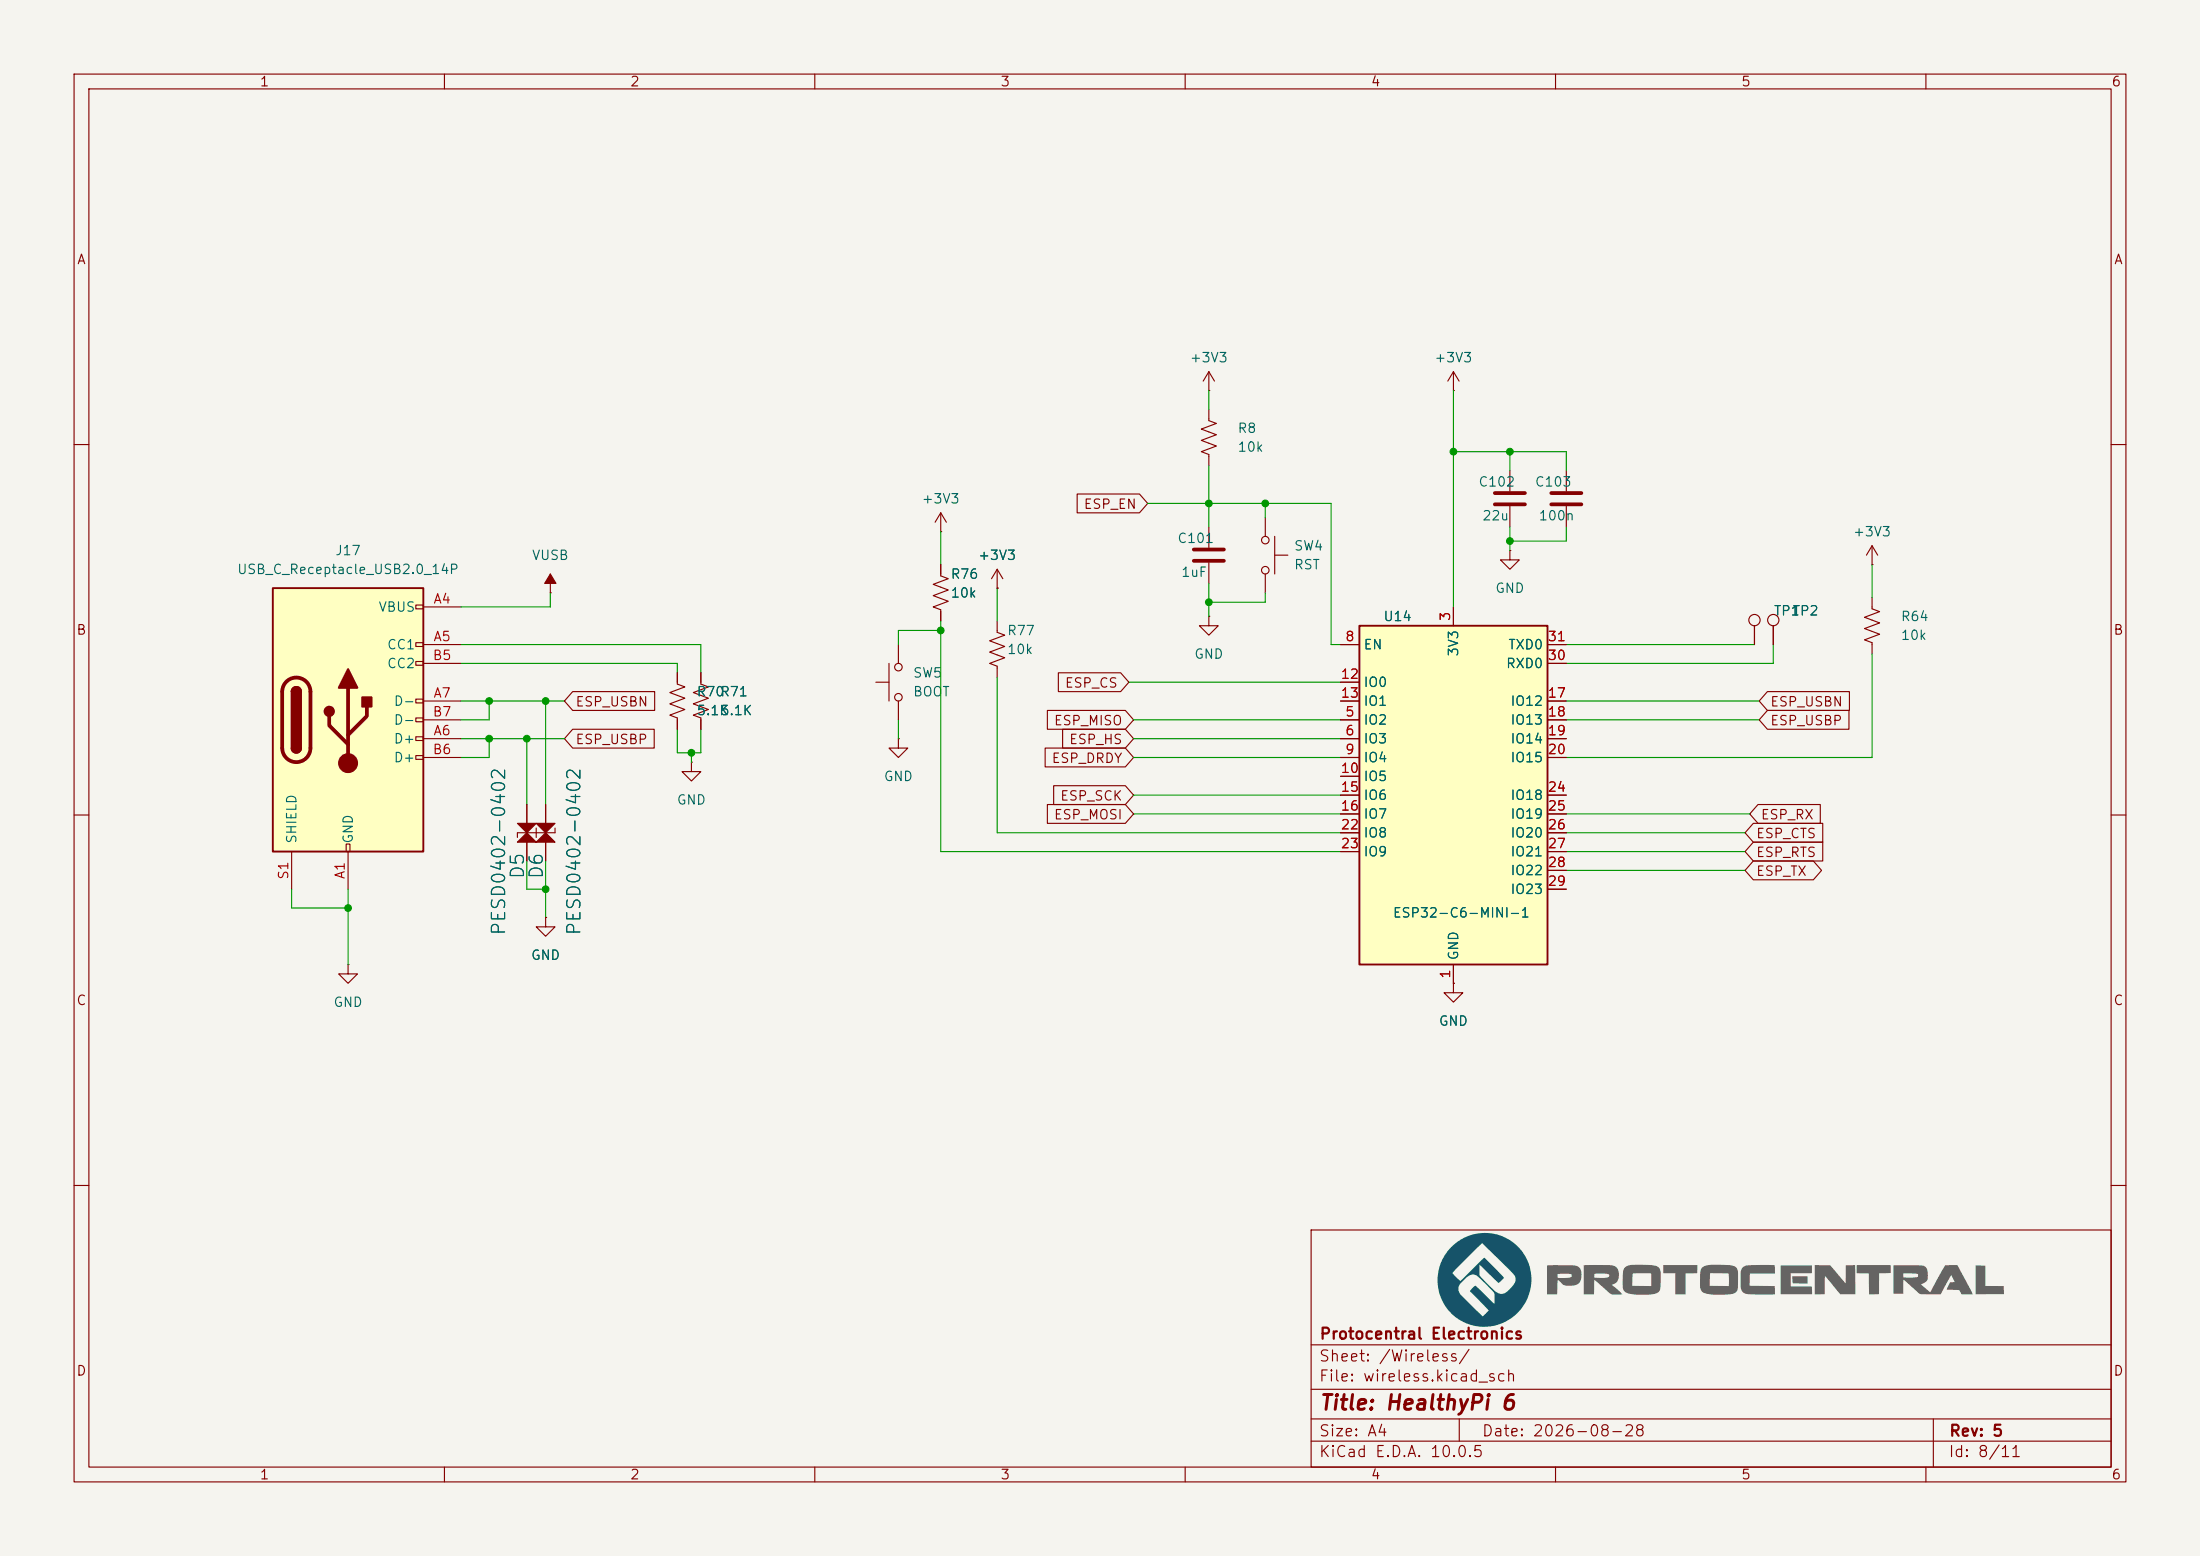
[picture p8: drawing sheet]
<svg xmlns="http://www.w3.org/2000/svg" width="297mm" height="210mm" viewBox="0 0 297 210" stroke-linecap="round" stroke-linejoin="round" font-family="sans-serif">
<path d="M0 0h297v210h-297z" fill="#f5f4ef" stroke="#f5f4ef" stroke-width=".14"/>
<g fill="none" stroke="#840000" stroke-width=".15">
<path d="M10 10h277v190h-277zM12 12h273v186h-273zM60 10v2M110 10v2M160 10v2M210 10v2M260 10v2M10 60h2M74.3 77.5v2.5M127 76.2v1.5l1 .4-2 .8 2 .7-2 .8 2 .8-2 .7 1 .4v1.5M127 71.8h.1M127 69.2v2.6"/>
<path d="M127 69.2l-.8 1.3M127 69.2l.8 1.3M134.6 79.4h.1M134.6 76.8v2.6M134.6 76.8l-.7 1.3M134.6 76.8l.8 1.3M203.8 63.5v2.8M203.8 68.3v2.8M211.5 63.5v2.8M211.5 68.3v2.8M252.7 76.2h.1M252.7 73.7v2.5"/>
<path d="M252.7 73.7l-.7 1.2M252.7 73.7l.8 1.2M285 60h2M74.3 80h.1M94.6 90.8v1.5l1 .4-2 .8 2 .7-2 .8 2 .8-2 .7 1 .4v1.5M121.3 99.7v1.3h1.3l-1.3 1.2-1.3-1.2h1.3M121.3 99.7h.1M134.6 83.8v1.5l1 .4-2 .8 2 .7-2 .8 2 .8-2 .7 1 .4v1.5M236.9 84.5v2.5M239.4 84.5v2.5M252.7 80.6v1.6l1 .4-2 .7 2 .8-2 .7 2 .8-2 .8 1 .3v1.6M10 110h2"/>
<path d="M93.3 102.9v1.2h1.3l-1.3 1.3-1.2-1.3h1.2M93.3 102.9h.1M285 110h2M47 130.2v1.2h1.3l-1.3 1.3-1.3-1.3h1.3M47 130.2h.1M196.2 132.7v1.3h1.3l-1.3 1.3-1.3-1.3h1.3M196.2 132.7h.1M10 160h2M177 166h108v32h-108zM285 160h2M60 198v2M110 198v2"/>
<path d="M160 198v2M177 194.5h108M177 191.5h108M177 187.5h108M177 181.5h108M197 191.5v3M210 198v2M260 198v2M261 191.5v6.5"/>
<circle cx="236.9" cy="83.7" r=".76"/>
<circle cx="239.4" cy="83.7" r=".76"/>
</g>
<path d="M74.3 77.5l.8 1.2h-1.6z" fill="#840000" stroke="#840000" stroke-width=".15"/>
<path d="M201.8 68.1h4.1M201.8 66.5h4.1M209.4 68.1h4.1M209.4 66.5h4.1" fill="none" stroke="#840000" stroke-width=".51"/>
<path d="M195.8 168.4a6.3 6.3 0 0 1 8.5-.6 6.3 6.3 0 0 1 1.5 8.3 6.3 6.3 0 0 1-8.2 2.4 6.2 6.2 0 0 1-3.4-4.5h2.7a3.5 3.5 0 0 0 1.4 1.8l1.9 1.9 .8-.8-2.6-2.6 .3-.4a.52 .52 0 0 1 .5-.3l2.6 2.3a2.67 2.67 0 0 0-.2-1.5l-1.7-1.8a1.17 1.17 0 0 0-2-.1l-.2 .2a1.73 1.73 0 0 0-.8 1.3h-2.7l-.1-1.2 .1-1h1.9l1.1 1.1 3.2-3.2 2.3 2.4a.35 .35 0 0 1 .3 .4l-.7 .7-2.6-2.5v1.2a.79 .79 0 0 0 .5 .8l1.4 1.3a1.32 1.32 0 0 0 2.2 0l.2-.2a1.3 1.3 0 0 0 .4-1.7l-4.3-4.3-4 4h-1.9a6.2 6.2 0 0 1 1.6-3.4z" fill="#165369"/>
<g fill="#656463">
<path d="M208.8 170.8h.8a13.8 13.8 0 0 1 3.4 .1 1.63 1.63 0 0 1-.1 2.5 1.95 1.95 0 0 1-2.4-.5l-.2-.2-.1 2h-1.4v-2.2h3a.36 .36 0 0 0 .4-.5l-1.8-.1-.1 .1v.5h-1.5z"/>
<path d="M213.8 170.8l.7-.1a15 15 0 0 1 3.5 .2 1.52 1.52 0 0 1 0 2.3l-.4 .2 1.4 1.3h-.9a1.32 1.32 0 0 1-1.3-.6l-1.6-1.4v2h-1.4v-2.3l2.5 .1a1.1 1.1 0 0 0 .9-.2v-.1a.45 .45 0 0 0-.5-.3h-1.4l-.1 .5h-1.4z"/>
<path d="M219.4 171a3.7 3.7 0 0 1 2.3-.3h.7a2.3 2.3 0 0 1 1.6 .5 6.4 6.4 0 0 1 0 3.1 3.2 3.2 0 0 1-2.3 .5l-.7-.1a2.15 2.15 0 0 1-1.8-.6l-.1-.6 3.8 .1v-1.7h-2.5v1.6h-1.3v-1.5a1.25 1.25 0 0 1 .3-1z"/>
<path d="M224.6 170.7h4.6l-.1 1.1-1.5 .1v2.8h-1.4v-2.9h-1.6z"/>
<path d="M229.8 171.1a3.3 3.3 0 0 1 2.2-.4h1.2a1.16 1.16 0 0 1 1.4 .8v.3a5.4 5.4 0 0 1-.2 2.5 4.3 4.3 0 0 1-2.7 .4h-.6a1.47 1.47 0 0 1-1.6-.8v-.4l3.9 .1v-1.7l-2.5-.1-.1 1.7h-1.3v-1.7z"/>
<path d="M235.3 171a4.4 4.4 0 0 1 2.3-.3l2 .1v1.1h-3.4v1.6l3.4 .1v1.1h-.6a13.8 13.8 0 0 1-3.5-.2 1.46 1.46 0 0 1-.5-1.5v-1.1a1.22 1.22 0 0 1 .3-.9z"/>
<path d="M242 172.3h2v.9h-.2a4 4 0 0 1-1.8-.1z"/>
<path d="M240.4 170.8h4.2v1h-2.9l.1 1.8h2.8v1.1h-4.2z"/>
<path d="M245 170.8h1.7a.53 .53 0 0 1 .7 .3l1.8 2.1v-2.4h1.2l.1 3.9h-2.1l-2-2.5-.1 2.5h-1.3z"/>
<path d="M250.7 170.8l4.5-.1 .1 1.1-1.6 .1v2.8h-1.4v-2.8l-1.7-.1z"/>
<path d="M255.6 170.8h3.5a.98 .98 0 0 1 1.2 1.2 1.15 1.15 0 0 1-1 1.4l1.3 1 2-3.6 1.6-.1 2.1 4h-1.5l-.2-.4a.34 .34 0 0 0-.5-.2h-1.3l.5-1 .6-.1-.5-.9-1.4 2.6h-2.8l-2.2-2-.1 1.9h-1.3v-2.7h1.3l.1 .5h1.3a.4 .4 0 0 0 .5 0 .4 .4 0 0 0 .1-.4l-.8-.1h-2.5z"/>
<path d="M266.7 170.8h1.3v2.8h2.5v1.1h-3.8z"/>
</g>
<path d="M161.2 75.7h4M161.2 74.2h4" fill="none" stroke="#840000" stroke-width=".51"/>
<g fill="none" stroke="#840000" stroke-width=".15">
<path d="M163.2 55.2v1.6l1 .4-2 .7 2 .8-2 .7 2 .8-2 .8 1 .3v1.6M163.2 52.7h.1M163.2 50.2v2.5M163.2 50.2l-.8 1.2M163.2 50.2l.8 1.2M163.2 71.1v2.8M163.2 75.9v2.8M118.2 92.1h1.8M120 89.5v5.1M121.3 87v2.5M121.3 94.6v2.6"/>
<circle cx="121.3" cy="90" r=".51"/>
<circle cx="121.3" cy="94.1" r=".51"/>
</g>
<path d="M183.5 84.5h25.4v45.7h-25.4z" fill="#ffffc2"/>
<path d="M183.5 84.5h25.4v45.7h-25.4z" fill="none" stroke="#840000" stroke-width=".25"/>
<g fill="none" stroke="#840000" stroke-width=".15">
<path d="M196.2 52.7h.1M196.2 50.2v2.5M196.2 50.2l-.7 1.2M196.2 50.2l.8 1.2M170.8 69.9v2.5M170.8 77.5v2.5M172.1 74.9h1.8M172.1 72.4v5.1M203.8 74.3v1.3h1.3l-1.3 1.2-1.2-1.2h1.2M203.8 74.3h.1M91.4 90.8v1.5l1.1 .4-2.1 .8 2.1 .7-2.1 .8 2.1 .8-2.1 .7 1 .4v1.5M163.2 83.2v1.3h1.3l-1.3 1.2-1.3-1.2h1.3"/>
<path d="M163.2 83.2h.1M181 97.2h2.5M181 99.7h2.5M181 87h2.5M181 92.1h2.5M181 94.6h2.5M196.2 81.9v2.6M208.9 97.2h2.6M208.9 99.7h2.6M208.9 87h2.6M208.9 94.6h2.6M208.9 89.5h2.6"/>
<path d="M73.7 108.6v2.5M73.7 113.7v2.5M74.9 111.8v.6h-2.5v.6M181 102.2h2.5M181 104.8h2.5M181 107.3h2.5M181 109.9h2.5M181 112.4h2.5M181 114.9h2.5M208.9 102.2h2.6M208.9 107.3h2.6M208.9 109.9h2.6"/>
<path d="M208.9 112.4h2.6M208.9 114.9h2.6M208.9 117.5h2.6M196.2 130.2v2.5M208.9 120h2.6"/>
<circle cx="170.8" cy="77" r=".51"/>
<circle cx="170.8" cy="72.9" r=".51"/>
</g>
<g fill="#840000" stroke="#840000" stroke-width=".15">
<path d="M72.4 113.7l1.3-1.3 1.2 1.3z"/>
<path d="M72.4 111.1h2.5l-1.2 1.3z"/>
</g>
<path d="M36.8 79.4h20.3v35.5h-20.3z" fill="#ffffc2"/>
<g fill="none" stroke="#840000" stroke-width=".15">
<path d="M127 76.2v1.3M134.6 79.4h.1M145.4 66.7h8.4l1.1 1.2-1.1 1.3h-8.4zM56.1 81.7h1v.5h-1zM56.1 86.7h1v.5h-1zM56.1 89.3h1v.5h-1zM56.1 94.4h1v.5h-1zM56.1 96.9h1v.5h-1zM56.1 99.4h1v.5h-1zM57.1 81.9h5.1M57.1 87h5.1M57.1 99.7h5.1"/>
<path d="M57.1 94.6h5.1M57.1 89.5h5.1M57.1 97.2h5.1M77.3 93.3h11.1v2.6h-11.1l-1.1-1.3zM77.3 98.4h11v2.6h-11l-1.1-1.3zM91.4 90.8v1.3M91.4 97.2v1.2M94.6 90.8v1.3M94.6 97.2v1.2M127 82.6v1.2M141.4 95.9h10.5l1.1 1.3-1.1 1.2h-10.5zM142.9 90.8h8.4l1.1 1.3-1.1 1.2h-8.4z"/>
<path d="M143.5 98.4h8.4l1.1 1.3-1.1 1.3h-8.4zM181 87h2.5M181 99.7h2.5M181 94.6h2.5M181 97.2h2.5M181 92.1h2.5M196.2 81.9v2.6M208.9 87h2.6M208.9 99.7h2.6M208.9 94.6h2.6M208.9 89.5h2.6M208.9 97.2h2.6"/>
<path d="M236.9 84.5v2.5M238.6 95.9h11v2.5h-11l-1.1-1.2zM238.6 93.3h11.1v2.6h-11.1l-1.1-1.3zM239.4 84.5v2.5M39.4 114.9v5.1M46.7 113.9h.5v1h-.5zM47 114.9v5.1M56.1 102h1v.5h-1zM57.1 102.2h5.1M71.1 108.6v2.5M71.1 113.7v2.5M72.4 111.8v.6h-2.6v.6"/>
<path d="M73.7 108.6v2.5M73.7 113.7v2.5M141.1 101h10.8l1.1 1.2-1.1 1.3h-10.8zM141.4 108.6h10.5l1.1 1.3-1.1 1.2h-10.5zM142.2 106h9.7l1.1 1.3-1.1 1.3h-9.7zM181 102.2h2.5M181 112.4h2.5M181 104.8h2.5M181 107.3h2.5M181 109.9h2.5M181 114.9h2.5M208.9 102.2h2.6"/>
<path d="M208.9 112.4h2.6M208.9 107.3h2.6M208.9 109.9h2.6M208.9 114.9h2.6M208.9 117.5h2.6M236.7 113.7h9.4v2.5h-9.4l-1.1-1.3zM236.7 111.1h9.4v2.6h-9.4l-1.1-1.3zM236.7 116.2h8.1l1.1 1.3-1.1 1.2h-8.1l-1.1-1.2zM237.3 108.6h8.4v2.5h-8.4l-1.1-1.2zM73.7 123.8v1.3h1.2l-1.2 1.3-1.3-1.3h1.3M73.7 123.8h.1M196.2 132.7h.1"/>
<path d="M196.2 130.2v2.5M208.9 120h2.6"/>
</g>
<path d="M36.8 79.4h20.3v35.5h-20.3zM39.4 93.3a.64 .64 0 0 1 .6-.6 .64 .64 0 0 1 .6 .6M39.4 101a.64 .64 0 0 0 .6 .6 .64 .64 0 0 0 .6-.6" fill="none" stroke="#840000" stroke-width=".25"/>
<path d="M38.7 92a1.9 1.9 0 0 1 2-.4 1.9 1.9 0 0 1 1.2 1.7v7.7a1.91 1.91 0 0 1-1.9 1.9 1.91 1.91 0 0 1-1.9-1.9v-7.7a1.9 1.9 0 0 1 .6-1.3zM44.4 96.6v1.3l2.6 2.6M47 92.8v10.2M49.5 95.4v1.2l-2.5 2.6" fill="none" stroke="#840000" stroke-width=".51"/>
<g fill="#840000" stroke="#840000" stroke-width=".25">
<path d="M39.4 93.3h1.2v7.7h-1.2z"/>
<path d="M39.6 92.9a.64 .64 0 0 1 .6-.1 .64 .64 0 0 1 .4 .5h-1.2z"/>
<path d="M39.4 101h1.2a.64 .64 0 0 1-.6 .6 .64 .64 0 0 1-.6-.6z"/>
<path d="M47 90.3l1.3 2.5h-2.6z"/>
<path d="M48.9 94.1h1.3v1.3h-1.3z"/>
<circle cx="44.4" cy="96" r=".63"/>
</g>
<g fill="#840000" stroke="#840000" stroke-width=".15">
<path d="M69.8 113.7l1.3-1.3 1.3 1.3z"/>
<path d="M69.8 111.1h2.6l-1.3 1.3z"/>
<circle cx="47" cy="103" r="1.27"/>
</g>
<g fill="none" stroke="#009600" stroke-width=".15">
<path d="M163.2 52.7v2.5M196.2 52.7v29.2M127 71.8v4.4M134.6 79.4v4.4M154.9 67.9h24.8v19.1h1.3M163.2 62.9v8.2M163.2 78.7v4.5M170.8 67.9v2M196.2 61h15.3v2.5M203.8 61v2.5M203.8 71.1v3.2M211.5 71.1v1.9h-7.7"/>
<path d="M252.7 76.2v4.4M62.2 99.7h14M62.2 94.6h14M62.2 89.5h29.2v1.3M62.2 87h32.4v3.8M66 94.6v2.6h-3.8M66 99.7v2.5h-3.8M71.1 99.7v8.9M73.7 94.6v14M74.3 80v1.9h-12.1M91.4 98.4v3.2h3.2v-3.2M121.3 97.2v2.5"/>
<path d="M127 83.8v31.1h54M127 85.1h-5.7v1.9M134.6 91.4v21h46.4M152.4 92.1h28.6M153 99.7h28M153 97.2h28M170.8 80v1.3h-7.6M211.5 97.2h26M211.5 94.6h26M211.5 87h25.4M239.4 87v2.5h-27.9M252.7 88.3v13.9h-41.2"/>
<path d="M71.1 116.2v3.8h2.6M73.7 116.2v7.6M93.3 101.6v1.3M153 102.2h28M153 109.9h28M153 107.3h28M211.5 112.4h24.1M211.5 109.9h24.7M211.5 114.9h24.1M211.5 117.5h24.1M39.4 120v2.6h7.6M47 120v10.2"/>
</g>
<g fill="#009600" stroke="#009600" stroke-width=".14">
<circle cx="127" cy="85.1" r=".46"/>
<circle cx="170.8" cy="67.9" r=".46"/>
<circle cx="163.2" cy="67.9" r=".46"/>
<circle cx="163.2" cy="81.3" r=".46"/>
<circle cx="66" cy="99.7" r=".46"/>
<circle cx="71.1" cy="99.7" r=".46"/>
<circle cx="47" cy="122.6" r=".46"/>
<circle cx="73.7" cy="120" r=".46"/>
<circle cx="203.8" cy="61" r=".46"/>
<circle cx="196.2" cy="61" r=".46"/>
<circle cx="203.8" cy="73" r=".46"/>
<circle cx="73.7" cy="94.6" r=".46"/>
<circle cx="93.3" cy="101.6" r=".46"/>
<circle cx="66" cy="94.6" r=".46"/>
</g>
<text font-size="2" fill="#840000" x="178" y="190.8">Title: HealthyPi 6</text>
<g font-size="1.8" fill="#006464">
<text x="71.2" y="118.8" transform="rotate(-90 71.2 118.8)">D5</text>
<text x="73.7" y="118.8" transform="rotate(-90 73.7 118.8)">D6</text>
<text x="68.7" y="126.4" transform="rotate(-90 68.7 126.4)">PESD0402-0402</text>
<text x="78.8" y="126.4" transform="rotate(-90 78.8 126.4)">PESD0402-0402</text>
</g>
<g font-size="1.5" fill="#840000">
<text x="178" y="184.1">Sheet: /Wireless/</text>
<text x="178" y="181.1">Protocentral Electronics</text>
<text x="178" y="186.8">File: wireless.kicad_sch</text>
<text x="178" y="197">KiCad E.D.A. 10.0.5</text>
<text x="178" y="194.2">Size: A4</text>
<text x="200" y="194.2">Date: 2026-08-28</text>
<text x="263" y="197">Id: 8/11</text>
<text x="263" y="194.2">Rev: 5</text>
</g>
<g font-size="1.3" fill="#840000">
<text x="35" y="12">1</text>
<text x="85" y="12">2</text>
<text x="135" y="12">3</text>
<text x="185" y="12">4</text>
<text x="235" y="12">5</text>
<text x="285" y="12">6</text>
<text x="10.3" y="36">A</text>
<text x="285.3" y="36">A</text>
<text x="146.2" y="69">ESP_EN</text>
<text x="10.2" y="86">B</text>
<text x="285.2" y="86">B</text>
<text x="77.6" y="95.7">ESP_USBN</text>
<text x="143.7" y="93.1">ESP_CS</text>
<text x="238.9" y="95.7">ESP_USBN</text>
<text x="77.6" y="100.7">ESP_USBP</text>
<text x="142.2" y="98.2">ESP_MISO</text>
<text x="144.2" y="100.7">ESP_HS</text>
<text x="238.9" y="98.2">ESP_USBP</text>
<text x="141.9" y="103.3">ESP_DRDY</text>
<text x="142.2" y="110.9">ESP_MOSI</text>
<text x="143" y="108.4">ESP_SCK</text>
<text x="237" y="113.4">ESP_CTS</text>
<text x="237.6" y="110.9">ESP_RX</text>
<text x="237" y="116">ESP_RTS</text>
<text x="237" y="118.5">ESP_TX</text>
<text x="10.2" y="136">C</text>
<text x="285.2" y="136">C</text>
<text x="10.2" y="186">D</text>
<text x="285.2" y="186">D</text>
<text x="35" y="200">1</text>
<text x="85" y="200">2</text>
<text x="135" y="200">3</text>
<text x="185" y="200">4</text>
<text x="235" y="200">5</text>
<text x="285" y="200">6</text>
</g>
<g font-size="1.3" fill="#006464">
<text x="160.5" y="49.2">+3V3</text>
<text x="193.5" y="49.2">+3V3</text>
<text x="167" y="58.7">R8</text>
<text x="167" y="61.3">10k</text>
<text x="199.5" y="66">C102</text>
<text x="207.1" y="66">C103</text>
<text x="124.3" y="68.3">+3V3</text>
<text x="200" y="70.6">22u</text>
<text x="207.6" y="70.6">100n</text>
<text x="31.9" y="77.8">USB_C_Receptacle_USB2.0_14P</text>
<text x="45.2" y="75.3">J17</text>
<text x="71.7" y="75.9">VUSB</text>
<text x="132" y="75.9">+3V3</text>
<text x="158.9" y="73.6">C101</text>
<text x="174.6" y="74.6">SW4</text>
<text x="174.6" y="77.2">RST</text>
<text x="250.1" y="72.7">+3V3</text>
<text x="51" y="82.9">VBUS</text>
<text x="128.3" y="78.4">R76</text>
<text x="128.3" y="81">10k</text>
<text x="159.4" y="78.2">1uF</text>
<text x="201.8" y="80.3">GND</text>
<text x="239.4" y="83.4">TP1</text>
<text x="241.9" y="83.4">TP2</text>
<text x="52.2" y="88">CC1</text>
<text x="135.9" y="86.1">R77</text>
<text x="135.9" y="88.6">10k</text>
<text x="161.1" y="89.2">GND</text>
<text x="184" y="88">EN</text>
<text x="186.7" y="84.1">U14</text>
<text x="197.2" y="88.7" transform="rotate(-90 197.2 88.7)">3V3</text>
<text x="203.5" y="88">TXD0</text>
<text x="256.5" y="84.1">R64</text>
<text x="256.5" y="86.7">10k</text>
<text x="52.2" y="90.5">CC2</text>
<text x="53.1" y="95.6">D-</text>
<text x="94" y="94.3">R70</text>
<text x="97.1" y="94.3">R71</text>
<text x="123.2" y="91.8">SW5</text>
<text x="123.2" y="94.3">BOOT</text>
<text x="184" y="93">IO0</text>
<text x="184" y="95.6">IO1</text>
<text x="203.2" y="90.5">RXD0</text>
<text x="203.8" y="95.6">IO12</text>
<text x="53.1" y="100.7">D+</text>
<text x="53.1" y="98.1">D-</text>
<text x="94" y="96.8">5.1K</text>
<text x="97.1" y="96.8">5.1K</text>
<text x="184" y="98.1">IO2</text>
<text x="184" y="100.7">IO3</text>
<text x="203.8" y="98.1">IO13</text>
<text x="203.8" y="100.7">IO14</text>
<text x="53.1" y="103.2">D+</text>
<text x="119.2" y="105.7">GND</text>
<text x="184" y="103.2">IO4</text>
<text x="184" y="105.7">IO5</text>
<text x="203.8" y="103.2">IO15</text>
<text x="40.3" y="113.9" transform="rotate(-90 40.3 113.9)">SHIELD</text>
<text x="48" y="113.9" transform="rotate(-90 48 113.9)">GND</text>
<text x="91.3" y="108.9">GND</text>
<text x="184" y="108.3">IO6</text>
<text x="184" y="110.8">IO7</text>
<text x="184" y="113.4">IO8</text>
<text x="203.8" y="108.3">IO18</text>
<text x="203.8" y="110.8">IO19</text>
<text x="203.8" y="113.4">IO20</text>
<text x="184" y="115.9">IO9</text>
<text x="203.8" y="115.9">IO21</text>
<text x="203.8" y="118.4">IO22</text>
<text x="187.9" y="124.2">ESP32-C6-MINI-1</text>
<text x="203.8" y="121">IO23</text>
<text x="71.6" y="129.9">GND</text>
<text x="197.2" y="129.7" transform="rotate(-90 197.2 129.7)">GND</text>
<text x="44.9" y="136.2">GND</text>
<text x="194.2" y="138.8">GND</text>
</g>
<g font-size="1.3" fill="#a90000">
<text x="58.4" y="81.8">A4</text>
<text x="196.1" y="83.9" transform="rotate(-90 196.1 83.9)">3</text>
<text x="58.3" y="89.4">B5</text>
<text x="58.4" y="86.9">A5</text>
<text x="181.5" y="86.9">8</text>
<text x="208.8" y="89.4">30</text>
<text x="208.8" y="86.9">31</text>
<text x="58.4" y="94.5">A7</text>
<text x="180.9" y="91.9">12</text>
<text x="180.9" y="94.5">13</text>
<text x="208.8" y="94.5">17</text>
<text x="58.3" y="97">B7</text>
<text x="58.4" y="99.6">A6</text>
<text x="181.5" y="97">5</text>
<text x="181.5" y="99.6">6</text>
<text x="208.8" y="97">18</text>
<text x="208.8" y="99.6">19</text>
<text x="58.3" y="102.1">B6</text>
<text x="180.9" y="104.6">10</text>
<text x="180.9" y="107.2">15</text>
<text x="181.5" y="102.1">9</text>
<text x="208.8" y="102.1">20</text>
<text x="208.8" y="107.2">24</text>
<text x="180.9" y="109.7">16</text>
<text x="180.9" y="112.3">22</text>
<text x="208.8" y="109.7">25</text>
<text x="208.8" y="112.3">26</text>
<text x="39.2" y="118.8" transform="rotate(-90 39.2 118.8)">S1</text>
<text x="46.9" y="118.8" transform="rotate(-90 46.9 118.8)">A1</text>
<text x="180.9" y="114.8">23</text>
<text x="208.8" y="114.8">27</text>
<text x="208.8" y="117.3">28</text>
<text x="208.8" y="119.9">29</text>
<text x="196.1" y="132.2" transform="rotate(-90 196.1 132.2)">1</text>
</g>
</svg>
